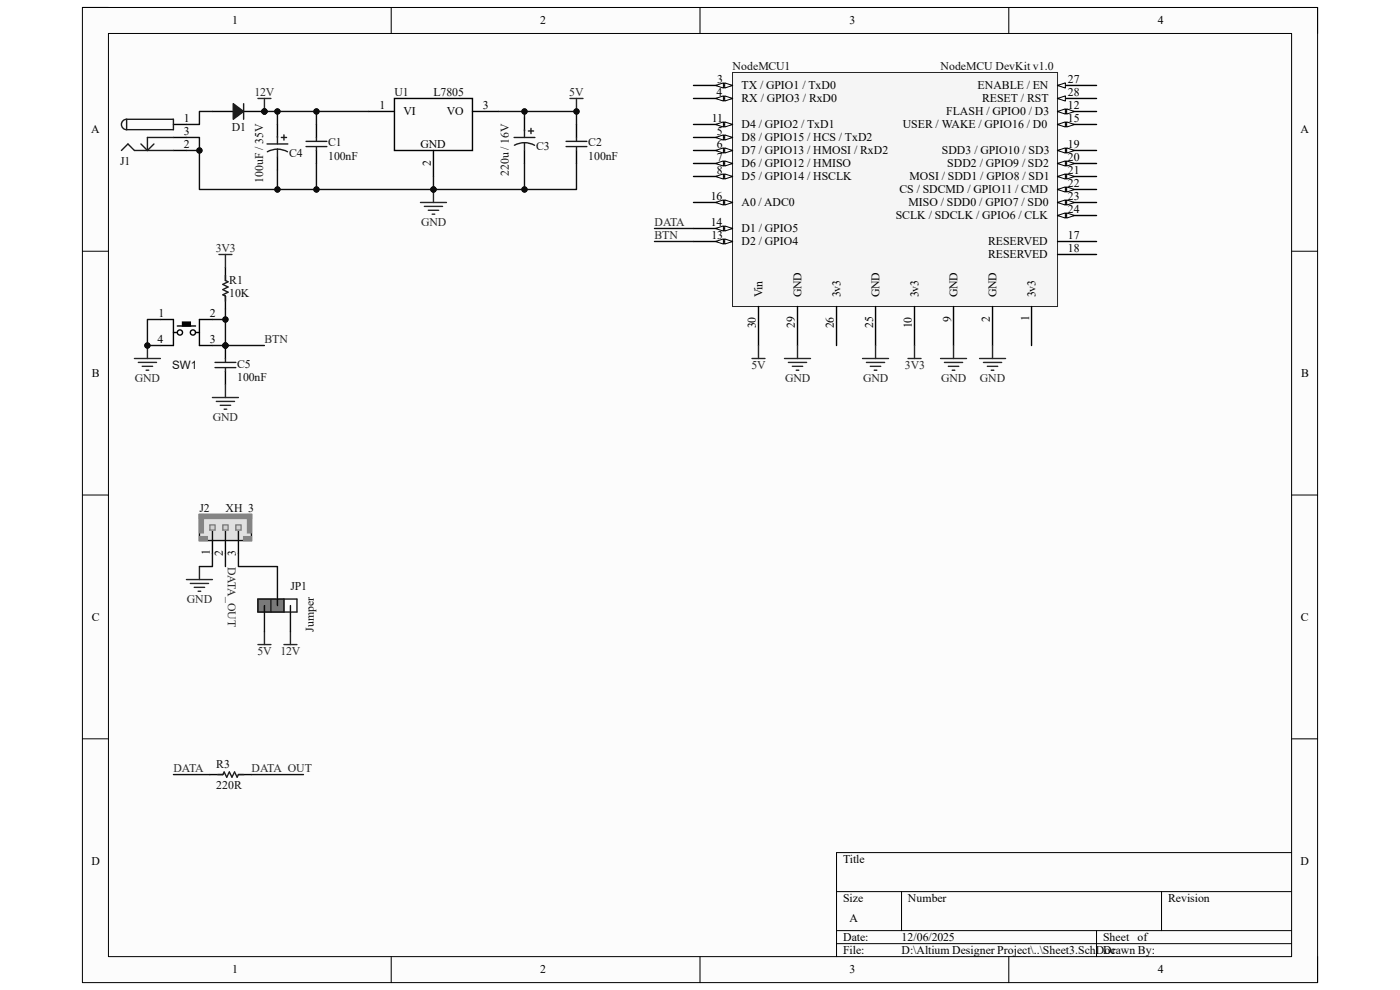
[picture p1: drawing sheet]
<svg xmlns="http://www.w3.org/2000/svg" width="297mm" height="210mm" viewBox="0 0 297 210" stroke-linecap="round" stroke-linejoin="round" font-family="sans-serif">
<path d="M17.5 1.6h262v206.8h-262z" fill-rule="evenodd" fill="#fcfcfc"/>
<path d="M17.5 1.6h262v206.8h-262z" fill="none" stroke="#000" stroke-width=".21"/>
<path d="M23 7.1h251v195.8h-251z" fill-rule="evenodd" fill="#fcfcfc"/>
<g fill="none" stroke="#000" stroke-width=".21">
<path d="M17.5 1.6h5.5M23 7.1h251v195.8h-251zM83 1.6v5.5M148.5 1.6v5.5M214 1.6v5.5M274 1.6h5.5v5.5M17.5 53.3h5.5M274 53.3h5.5M17.5 105h5.5M274 105h5.5M17.5 156.7h5.5M274 156.7h5.5"/>
<path d="M177.5 189.1h96.5M177.5 197.4h96.5M191.3 189.1v8.3M232.6 197.4v5.5M246.4 189.1v8.3M274 180.9h-96.5v22M83 202.9v5.5M148.5 202.9v5.5M177.5 200.2h96.5M214 202.9v5.5M279.5 202.9v5.5"/>
</g>
<path d="M155.4 15.4h69v49.6h-69z" fill-rule="evenodd" fill="#f5f5f5"/>
<path d="M155.4 15.4h69v49.6h-69z" fill="none" stroke="#262626" stroke-width=".21"/>
<path d="M224.4 20.9h8.2M160.9 65v8.3M169.2 65v8.3M177.5 65v8.3M185.7 65v8.3M194 65v8.3M202.3 65v8.3M210.6 65v8.3" fill="none" stroke="#000" stroke-width=".3"/>
<path d="M224.4 20.9l1.6-.6v1.1z" fill="#fbfbfb"/>
<path d="M224.4 20.9l1.6-.6v1.1z" fill="none" stroke="#000" stroke-width=".21"/>
<path d="M224.4 18.1h8.2" fill="none" stroke="#000" stroke-width=".3"/>
<path d="M224.4 18.1l1.6-.5v1.1z" fill="#fbfbfb"/>
<path d="M224.4 18.1l1.6-.5v1.1z" fill="none" stroke="#000" stroke-width=".21"/>
<path d="M147.1 18.1h8.3" fill="none" stroke="#000" stroke-width=".3"/>
<path d="M153.7 17.6l1.7 .5-1.7 .6z" fill="#fbfbfb"/>
<path d="M153.7 17.6l1.7 .5-1.7 .6z" fill="none" stroke="#000" stroke-width=".21"/>
<path d="M151.8 18.1l1.7-.5v1.1z" fill="#fbfbfb"/>
<path d="M151.8 18.1l1.7-.5v1.1z" fill="none" stroke="#000" stroke-width=".21"/>
<path d="M147.1 20.9h8.3" fill="none" stroke="#000" stroke-width=".3"/>
<path d="M153.7 20.3l1.7 .6-1.7 .5z" fill="#fbfbfb"/>
<path d="M153.7 20.3l1.7 .6-1.7 .5z" fill="none" stroke="#000" stroke-width=".21"/>
<path d="M151.8 20.9l1.7-.6v1.1z" fill="#fbfbfb"/>
<path d="M151.8 20.9l1.7-.6v1.1z" fill="none" stroke="#000" stroke-width=".21"/>
<path d="M147.1 43h8.3M218.8 65v8.3" fill="none" stroke="#000" stroke-width=".3"/>
<path d="M153.7 42.4l1.7 .6-1.7 .5z" fill="#fbfbfb"/>
<path d="M153.7 42.4l1.7 .6-1.7 .5z" fill="none" stroke="#000" stroke-width=".21"/>
<path d="M151.8 43l1.7-.6v1.1z" fill="#fbfbfb"/>
<path d="M151.8 43l1.7-.6v1.1z" fill="none" stroke="#000" stroke-width=".21"/>
<path d="M147.1 29.2h8.3" fill="none" stroke="#000" stroke-width=".3"/>
<path d="M153.7 28.6l1.7 .6-1.7 .5z" fill="#fbfbfb"/>
<path d="M153.7 28.6l1.7 .6-1.7 .5z" fill="none" stroke="#000" stroke-width=".21"/>
<path d="M151.8 29.2l1.7-.6v1.1z" fill="#fbfbfb"/>
<path d="M151.8 29.2l1.7-.6v1.1z" fill="none" stroke="#000" stroke-width=".21"/>
<path d="M147.1 31.9h8.3" fill="none" stroke="#000" stroke-width=".3"/>
<path d="M153.7 31.4l1.7 .5-1.7 .6z" fill="#fbfbfb"/>
<path d="M153.7 31.4l1.7 .5-1.7 .6z" fill="none" stroke="#000" stroke-width=".21"/>
<path d="M151.8 31.9l1.7-.5v1.1z" fill="#fbfbfb"/>
<path d="M151.8 31.9l1.7-.5v1.1z" fill="none" stroke="#000" stroke-width=".21"/>
<path d="M147.1 26.4h8.3" fill="none" stroke="#000" stroke-width=".3"/>
<path d="M153.7 25.9l1.7 .5-1.7 .6z" fill="#fbfbfb"/>
<path d="M153.7 25.9l1.7 .5-1.7 .6z" fill="none" stroke="#000" stroke-width=".21"/>
<path d="M151.8 26.4l1.7-.5v1.1z" fill="#fbfbfb"/>
<path d="M151.8 26.4l1.7-.5v1.1z" fill="none" stroke="#000" stroke-width=".21"/>
<path d="M147.1 34.7h8.3" fill="none" stroke="#000" stroke-width=".3"/>
<path d="M153.7 34.1l1.7 .6-1.7 .5z" fill="#fbfbfb"/>
<path d="M153.7 34.1l1.7 .6-1.7 .5z" fill="none" stroke="#000" stroke-width=".21"/>
<path d="M151.8 34.7l1.7-.6v1.1z" fill="#fbfbfb"/>
<path d="M151.8 34.7l1.7-.6v1.1z" fill="none" stroke="#000" stroke-width=".21"/>
<path d="M147.1 37.4h8.3" fill="none" stroke="#000" stroke-width=".3"/>
<path d="M153.7 36.9l1.7 .5-1.7 .6z" fill="#fbfbfb"/>
<path d="M153.7 36.9l1.7 .5-1.7 .6z" fill="none" stroke="#000" stroke-width=".21"/>
<path d="M151.8 37.4l1.7-.5v1.1z" fill="#fbfbfb"/>
<path d="M151.8 37.4l1.7-.5v1.1z" fill="none" stroke="#000" stroke-width=".21"/>
<path d="M224.4 23.7h8.2" fill="none" stroke="#000" stroke-width=".3"/>
<path d="M224.4 23.7l1.6-.6v1.1z" fill="#fbfbfb"/>
<path d="M224.4 23.7l1.6-.6v1.1z" fill="none" stroke="#000" stroke-width=".21"/>
<path d="M226.3 23.1l1.6 .6-1.6 .5z" fill="#fbfbfb"/>
<path d="M226.3 23.1l1.6 .6-1.6 .5z" fill="none" stroke="#000" stroke-width=".21"/>
<path d="M224.4 26.4h8.2" fill="none" stroke="#000" stroke-width=".3"/>
<path d="M224.4 26.4l1.6-.5v1.1z" fill="#fbfbfb"/>
<path d="M224.4 26.4l1.6-.5v1.1z" fill="none" stroke="#000" stroke-width=".21"/>
<path d="M226.3 25.9l1.6 .5-1.6 .6z" fill="#fbfbfb"/>
<path d="M226.3 25.9l1.6 .5-1.6 .6z" fill="none" stroke="#000" stroke-width=".21"/>
<path d="M147.1 51.2h8.3" fill="none" stroke="#000" stroke-width=".3"/>
<path d="M153.7 50.7l1.7 .5-1.7 .6z" fill="#fbfbfb"/>
<path d="M153.7 50.7l1.7 .5-1.7 .6z" fill="none" stroke="#000" stroke-width=".21"/>
<path d="M151.8 51.2l1.7-.5v1.1z" fill="#fbfbfb"/>
<path d="M151.8 51.2l1.7-.5v1.1z" fill="none" stroke="#000" stroke-width=".21"/>
<path d="M147.1 48.5h8.3" fill="none" stroke="#000" stroke-width=".3"/>
<path d="M153.7 47.9l1.7 .6-1.7 .5z" fill="#fbfbfb"/>
<path d="M153.7 47.9l1.7 .6-1.7 .5z" fill="none" stroke="#000" stroke-width=".21"/>
<path d="M151.8 48.5l1.7-.6v1.1z" fill="#fbfbfb"/>
<path d="M151.8 48.5l1.7-.6v1.1z" fill="none" stroke="#000" stroke-width=".21"/>
<path d="M224.4 31.9h8.2M224.4 51.2h8.2M224.4 54h8.2" fill="none" stroke="#000" stroke-width=".3"/>
<path d="M224.4 31.9l1.6-.5v1.1z" fill="#fbfbfb"/>
<path d="M224.4 31.9l1.6-.5v1.1z" fill="none" stroke="#000" stroke-width=".21"/>
<path d="M226.3 31.4l1.6 .5-1.6 .6z" fill="#fbfbfb"/>
<path d="M226.3 31.4l1.6 .5-1.6 .6z" fill="none" stroke="#000" stroke-width=".21"/>
<path d="M224.4 34.7h8.2" fill="none" stroke="#000" stroke-width=".3"/>
<path d="M224.4 34.7l1.6-.6v1.1z" fill="#fbfbfb"/>
<path d="M224.4 34.7l1.6-.6v1.1z" fill="none" stroke="#000" stroke-width=".21"/>
<path d="M226.3 34.1l1.6 .6-1.6 .5z" fill="#fbfbfb"/>
<path d="M226.3 34.1l1.6 .6-1.6 .5z" fill="none" stroke="#000" stroke-width=".21"/>
<path d="M224.4 37.4h8.2" fill="none" stroke="#000" stroke-width=".3"/>
<path d="M224.4 37.4l1.6-.5v1.1z" fill="#fbfbfb"/>
<path d="M224.4 37.4l1.6-.5v1.1z" fill="none" stroke="#000" stroke-width=".21"/>
<path d="M226.3 36.9l1.6 .5-1.6 .6z" fill="#fbfbfb"/>
<path d="M226.3 36.9l1.6 .5-1.6 .6z" fill="none" stroke="#000" stroke-width=".21"/>
<path d="M224.4 40.2h8.2" fill="none" stroke="#000" stroke-width=".3"/>
<path d="M224.4 40.2l1.6-.6v1.1z" fill="#fbfbfb"/>
<path d="M224.4 40.2l1.6-.6v1.1z" fill="none" stroke="#000" stroke-width=".21"/>
<path d="M226.3 39.6l1.6 .6-1.6 .5z" fill="#fbfbfb"/>
<path d="M226.3 39.6l1.6 .6-1.6 .5z" fill="none" stroke="#000" stroke-width=".21"/>
<path d="M224.4 43h8.2" fill="none" stroke="#000" stroke-width=".3"/>
<path d="M224.4 43l1.6-.6v1.1z" fill="#fbfbfb"/>
<path d="M224.4 43l1.6-.6v1.1z" fill="none" stroke="#000" stroke-width=".21"/>
<path d="M226.3 42.4l1.6 .6-1.6 .5z" fill="#fbfbfb"/>
<path d="M226.3 42.4l1.6 .6-1.6 .5z" fill="none" stroke="#000" stroke-width=".21"/>
<path d="M224.4 45.7h8.2" fill="none" stroke="#000" stroke-width=".3"/>
<path d="M224.4 45.7l1.6-.5v1.1z" fill="#fbfbfb"/>
<path d="M224.4 45.7l1.6-.5v1.1z" fill="none" stroke="#000" stroke-width=".21"/>
<path d="M226.3 45.2l1.6 .5-1.6 .6z" fill="#fbfbfb"/>
<path d="M226.3 45.2l1.6 .5-1.6 .6z" fill="none" stroke="#000" stroke-width=".21"/>
<g fill="none" stroke="#262626" stroke-width=".3">
<path d="M159.5 76.1h2.8M160.9 73.3v2.8M166.4 76.1h5.5M167.3 76.9h3.8M168.1 77.7h2.2M168.9 78.5h.6M169.2 73.3v2.8M183 76.1h5.5M183.8 76.9h3.9M184.6 77.7h2.2M185.5 78.5h.5M185.7 73.3v2.8"/>
<path d="M199.5 76.1h5.6M200.4 76.9h3.8M201.2 77.7h2.2M202 78.5h.6M202.3 73.3v2.8M207.8 76.1h5.5M208.6 76.9h3.9M209.5 77.7h2.2M210.3 78.5h.5M210.6 73.3v2.8"/>
</g>
<g fill="none" stroke="#000" stroke-width=".3">
<path d="M36.8 26.4h2.7M36.8 31.9h2.7M36.8 29.2h2.7M58.9 26.4v2.8M58.9 33.3v2.8M67.1 26.4v2.8M67.1 31.9v2.8M78.2 23.6h5.5M83.7 20.9h16.5v11h-16.5zM92 31.9v5.5M100.2 23.6h5.5M111.3 25v2.8"/>
<path d="M111.3 31.9v2.8M122.3 26.4v2.8M122.3 31.9v2.8"/>
</g>
<g fill="none" stroke="#1c1c1c" stroke-width=".3">
<path d="M25.8 31.9l1.3-1.4 1.4 1.4h8.3M26.9 25.3a1.1 1.1 0 0 0-1.1 1.1 1.1 1.1 0 0 0 1.1 1.1M26.9 25.3h9.9v2.2h-9.9M26.9 25.3v2.2M29.9 30.5l1.4 1.4M32.7 30.5l-1.4 1.4M36.8 29.2h-5.5v2.7M56.7 30.5h4.4M58.9 31.6l.8 .1 1.3 .5M58.9 31.6l-.9 .1-1.3 .5M58.9 28.9v1.6M58.9 31.6v1.7"/>
<path d="M59.7 29.2h1.1M60.2 28.6v1.1M64.9 30h4.4M64.9 31.1h4.4M67.1 29.2v.8M67.1 31.1v.8M109.1 29.2h4.4M111.3 30.3l1.3 .2 .8 .3M111.3 30.3l-.9 .1-1.3 .4M111.3 27.5v1.7M111.3 30.3v1.6M112.1 27.8h1.1"/>
<path d="M112.6 27.2v1.1M120.1 31.1h4.4M120.1 30h4.4M122.3 29.2v.8M122.3 31.1v.8"/>
</g>
<circle cx="56.1" cy="23.6" r=".55" fill="#0e0e0e"/>
<circle cx="56.1" cy="23.6" r=".55" fill="none" stroke="#0e0e0e" stroke-width=".21"/>
<path d="M51.7 23.6h4.4" fill="none" stroke="#000" stroke-width=".3"/>
<circle cx="56.1" cy="23.6" r=".55" fill="#0e0e0e"/>
<circle cx="56.1" cy="23.6" r=".55" fill="none" stroke="#0e0e0e" stroke-width=".21"/>
<path d="M45.1 23.6h4.4" fill="none" stroke="#000" stroke-width=".3"/>
<path d="M51.7 22v3.3" fill="none" stroke="#1c1c1c" stroke-width=".3"/>
<path d="M49.5 22l2.2 1.6-2.2 1.7z" fill="#1c1c1c"/>
<path d="M49.5 22l2.2 1.6-2.2 1.7z" fill="none" stroke="#1c1c1c" stroke-width=".3"/>
<path d="M89.2 43h5.5M90 43.8h3.9M90.9 44.6h2.2M91.7 45.4h.5M92 40.2v2.8" fill="none" stroke="#262626" stroke-width=".3"/>
<circle cx="92" cy="40.2" r=".55" fill="#0e0e0e"/>
<circle cx="92" cy="40.2" r=".55" fill="none" stroke="#0e0e0e" stroke-width=".21"/>
<path d="M120.9 20.9h2.8M122.3 20.9v2.7" fill="none" stroke="#262626" stroke-width=".3"/>
<circle cx="122.3" cy="23.6" r=".55" fill="#0e0e0e"/>
<circle cx="122.3" cy="23.6" r=".55" fill="none" stroke="#0e0e0e" stroke-width=".21"/>
<path d="M54.7 20.9h2.8M56.1 20.9v2.7" fill="none" stroke="#262626" stroke-width=".3"/>
<circle cx="56.1" cy="23.6" r=".55" fill="#0e0e0e"/>
<circle cx="56.1" cy="23.6" r=".55" fill="none" stroke="#0e0e0e" stroke-width=".21"/>
<g fill="none" stroke="#000" stroke-width=".3">
<path d="M47.8 56.7v2.8M34 67.8h2.8v5.5h-2.8M36.8 70.5h.8M37.6 69.2h3.9M38.7 68.3h1.7v.9h-1.7zM41.5 70.5h.8M45.1 67.8h-2.8v5.5h2.8M47.8 62.8v2.8"/>
<circle cx="38.2" cy="70.5" r=".55"/>
<circle cx="40.9" cy="70.5" r=".55"/>
</g>
<path d="M38.7 68.3h1.7v.9h-1.7z" fill-rule="evenodd" fill="#000"/>
<path d="M47.8 58.4v1.1l.6 .3-1.1 .5 1.1 .6-1.1 .5 1.1 .6-1.1 .5 .5 .3v1.1" fill="none" stroke="#1c1c1c" stroke-width=".3"/>
<path d="M46.4 54h2.8M47.8 54v2.7M28.5 76.1h5.5M29.3 76.9h3.9M30.2 77.7h2.2M31 78.5h.6M31.3 73.3v2.8M192.6 76.1h2.8M194 73.3v2.8" fill="none" stroke="#262626" stroke-width=".3"/>
<circle cx="31.3" cy="73.3" r=".55" fill="#0e0e0e"/>
<circle cx="31.3" cy="73.3" r=".55" fill="none" stroke="#0e0e0e" stroke-width=".21"/>
<circle cx="47.8" cy="73.3" r=".55" fill="#0e0e0e"/>
<circle cx="47.8" cy="73.3" r=".55" fill="none" stroke="#0e0e0e" stroke-width=".21"/>
<path d="M47.8 73.3v2.8" fill="none" stroke="#000" stroke-width=".3"/>
<circle cx="47.8" cy="73.3" r=".55" fill="#0e0e0e"/>
<circle cx="47.8" cy="73.3" r=".55" fill="none" stroke="#0e0e0e" stroke-width=".21"/>
<path d="M47.8 78.8v2.8M45.1 114.7v2.7M47.8 114.7v2.7M50.6 114.7v2.7M44.5 164.3h2.8M50.6 164.3h2.7" fill="none" stroke="#000" stroke-width=".3"/>
<path d="M45.6 78h4.4M45.6 76.9h4.4M47.8 76.1v.8M47.8 78v.8M46.2 164.3h1.1l.3-.5 .5 1.1 .6-1.1 .5 1.1 .6-1.1 .5 1.1 .3-.6h1.1" fill="none" stroke="#1c1c1c" stroke-width=".3"/>
<path d="M45.1 84.3h5.5M45.9 85.2h3.9M46.7 86h2.2M47.6 86.8h.5M47.8 81.6v2.7" fill="none" stroke="#262626" stroke-width=".3"/>
<path d="M42.3 109.2h11v5.5h-11z" fill-rule="evenodd" fill="#e0e0e0"/>
<path d="M42.3 109.2h11v5.5h-11zM47.8 112.5v2.2" fill="none" stroke="#101010" stroke-width=".3"/>
<path d="M47.3 111.4h1.1v1.1h-1.1z" fill-rule="evenodd" fill="#d0d0d0"/>
<path d="M47.3 111.4h1.1v1.1h-1.1z" fill="none" stroke="#808080" stroke-width=".3"/>
<path d="M45.1 112.5v2.2" fill="none" stroke="#101010" stroke-width=".3"/>
<path d="M44.5 111.4h1.1v1.1h-1.1z" fill-rule="evenodd" fill="#d0d0d0"/>
<path d="M44.5 111.4h1.1v1.1h-1.1z" fill="none" stroke="#808080" stroke-width=".3"/>
<path d="M50.6 112.5v2.2" fill="none" stroke="#101010" stroke-width=".3"/>
<path d="M50 111.4h1.1v1.1h-1.1z" fill-rule="evenodd" fill="#d0d0d0"/>
<path d="M50 111.4h1.1v1.1h-1.1z" fill="none" stroke="#808080" stroke-width=".3"/>
<path d="M42.3 109.2h.8v3.8h-.8z" fill-rule="evenodd" fill="#808080"/>
<path d="M42.3 109.2h.8v3.8h-.8z" fill="none" stroke="#808080" stroke-width=".3"/>
<path d="M42.3 113.8h1.7v.9h-1.7z" fill-rule="evenodd" fill="#808080"/>
<path d="M42.3 113.8h1.7v.9h-1.7z" fill="none" stroke="#808080" stroke-width=".3"/>
<path d="M42.3 109.2h11v.8h-11z" fill-rule="evenodd" fill="#808080"/>
<path d="M42.3 109.2h11v.8h-11z" fill="none" stroke="#808080" stroke-width=".3"/>
<path d="M52.5 109.2h.8v3.8h-.8z" fill-rule="evenodd" fill="#808080"/>
<path d="M52.5 109.2h.8v3.8h-.8z" fill="none" stroke="#808080" stroke-width=".3"/>
<path d="M51.7 113.8h1.6v.9h-1.6z" fill-rule="evenodd" fill="#808080"/>
<path d="M51.7 113.8h1.6v.9h-1.6z" fill="none" stroke="#808080" stroke-width=".3"/>
<path d="M39.5 122.9h5.6M40.4 123.8h3.8M41.2 124.6h2.2M42 125.4h.6M42.3 120.2v2.7M60.2 136.7h2.8M61.6 134v2.7" fill="none" stroke="#262626" stroke-width=".3"/>
<path d="M54.7 127.1h5.5v2.7h-5.5z" fill-rule="evenodd" fill="#787878"/>
<path d="M54.7 127.1h5.5v2.7h-5.5z" fill="none" stroke="#262626" stroke-width=".21"/>
<path d="M54.7 127.1h8.3v2.7h-8.3zM57.5 127.1v2.7M60.2 127.1v2.7" fill="none" stroke="#1c1c1c" stroke-width=".3"/>
<path d="M54.7 136.7h2.8M56.1 134v2.7" fill="none" stroke="#262626" stroke-width=".3"/>
<path d="M78.2 23.6h-19.3v2.8" fill="none" stroke="#0e0e0e" stroke-width=".3"/>
<circle cx="58.9" cy="23.6" r=".55" fill="#0e0e0e"/>
<circle cx="58.9" cy="23.6" r=".55" fill="none" stroke="#0e0e0e" stroke-width=".21"/>
<circle cx="67.1" cy="23.6" r=".55" fill="#0e0e0e"/>
<circle cx="67.1" cy="23.6" r=".55" fill="none" stroke="#0e0e0e" stroke-width=".21"/>
<path d="M67.1 23.6v2.8" fill="none" stroke="#0e0e0e" stroke-width=".3"/>
<circle cx="67.1" cy="23.6" r=".55" fill="#0e0e0e"/>
<circle cx="67.1" cy="23.6" r=".55" fill="none" stroke="#0e0e0e" stroke-width=".21"/>
<path d="M105.7 23.6h5.6v1.4" fill="none" stroke="#0e0e0e" stroke-width=".3"/>
<circle cx="111.3" cy="23.6" r=".55" fill="#0e0e0e"/>
<circle cx="111.3" cy="23.6" r=".55" fill="none" stroke="#0e0e0e" stroke-width=".21"/>
<path d="M111.3 23.6h11v2.8" fill="none" stroke="#0e0e0e" stroke-width=".3"/>
<circle cx="122.3" cy="23.6" r=".55" fill="#0e0e0e"/>
<circle cx="122.3" cy="23.6" r=".55" fill="none" stroke="#0e0e0e" stroke-width=".21"/>
<circle cx="111.3" cy="23.6" r=".55" fill="#0e0e0e"/>
<circle cx="111.3" cy="23.6" r=".55" fill="none" stroke="#0e0e0e" stroke-width=".21"/>
<path d="M122.3 34.7v5.5h-63.4v-4.1" fill="none" stroke="#0e0e0e" stroke-width=".3"/>
<circle cx="111.3" cy="40.2" r=".55" fill="#0e0e0e"/>
<circle cx="111.3" cy="40.2" r=".55" fill="none" stroke="#0e0e0e" stroke-width=".21"/>
<circle cx="92" cy="40.2" r=".55" fill="#0e0e0e"/>
<circle cx="92" cy="40.2" r=".55" fill="none" stroke="#0e0e0e" stroke-width=".21"/>
<circle cx="67.1" cy="40.2" r=".55" fill="#0e0e0e"/>
<circle cx="67.1" cy="40.2" r=".55" fill="none" stroke="#0e0e0e" stroke-width=".21"/>
<circle cx="58.9" cy="40.2" r=".55" fill="#0e0e0e"/>
<circle cx="58.9" cy="40.2" r=".55" fill="none" stroke="#0e0e0e" stroke-width=".21"/>
<path d="M67.1 34.7v5.5" fill="none" stroke="#0e0e0e" stroke-width=".3"/>
<circle cx="67.1" cy="40.2" r=".55" fill="#0e0e0e"/>
<circle cx="67.1" cy="40.2" r=".55" fill="none" stroke="#0e0e0e" stroke-width=".21"/>
<path d="M92 37.4v2.8" fill="none" stroke="#0e0e0e" stroke-width=".3"/>
<circle cx="92" cy="40.2" r=".55" fill="#0e0e0e"/>
<circle cx="92" cy="40.2" r=".55" fill="none" stroke="#0e0e0e" stroke-width=".21"/>
<path d="M111.3 34.7v5.5" fill="none" stroke="#0e0e0e" stroke-width=".3"/>
<circle cx="111.3" cy="40.2" r=".55" fill="#0e0e0e"/>
<circle cx="111.3" cy="40.2" r=".55" fill="none" stroke="#0e0e0e" stroke-width=".21"/>
<path d="M39.5 29.2h2.8v2.7h-2.8" fill="none" stroke="#0e0e0e" stroke-width=".3"/>
<circle cx="42.3" cy="31.9" r=".55" fill="#0e0e0e"/>
<circle cx="42.3" cy="31.9" r=".55" fill="none" stroke="#0e0e0e" stroke-width=".21"/>
<path d="M42.3 31.9v8.3h16.6" fill="none" stroke="#0e0e0e" stroke-width=".3"/>
<circle cx="42.3" cy="31.9" r=".55" fill="#0e0e0e"/>
<circle cx="42.3" cy="31.9" r=".55" fill="none" stroke="#0e0e0e" stroke-width=".21"/>
<circle cx="58.9" cy="40.2" r=".55" fill="#0e0e0e"/>
<circle cx="58.9" cy="40.2" r=".55" fill="none" stroke="#0e0e0e" stroke-width=".21"/>
<path d="M45.1 23.6h-2.8v2.8h-2.8M56.1 23.6h2.8" fill="none" stroke="#0e0e0e" stroke-width=".3"/>
<circle cx="56.1" cy="23.6" r=".55" fill="#0e0e0e"/>
<circle cx="56.1" cy="23.6" r=".55" fill="none" stroke="#0e0e0e" stroke-width=".21"/>
<circle cx="58.9" cy="23.6" r=".55" fill="#0e0e0e"/>
<circle cx="58.9" cy="23.6" r=".55" fill="none" stroke="#0e0e0e" stroke-width=".21"/>
<path d="M47.8 65.6v2.2h-2.7" fill="none" stroke="#0e0e0e" stroke-width=".3"/>
<circle cx="47.8" cy="67.8" r=".55" fill="#0e0e0e"/>
<circle cx="47.8" cy="67.8" r=".55" fill="none" stroke="#0e0e0e" stroke-width=".21"/>
<path d="M47.8 67.8v5.5h-2.7" fill="none" stroke="#0e0e0e" stroke-width=".3"/>
<circle cx="47.8" cy="73.3" r=".55" fill="#0e0e0e"/>
<circle cx="47.8" cy="73.3" r=".55" fill="none" stroke="#0e0e0e" stroke-width=".21"/>
<circle cx="47.8" cy="67.8" r=".55" fill="#0e0e0e"/>
<circle cx="47.8" cy="67.8" r=".55" fill="none" stroke="#0e0e0e" stroke-width=".21"/>
<path d="M34 67.8h-2.7v5.5h2.7" fill="none" stroke="#0e0e0e" stroke-width=".3"/>
<circle cx="31.3" cy="73.3" r=".55" fill="#0e0e0e"/>
<circle cx="31.3" cy="73.3" r=".55" fill="none" stroke="#0e0e0e" stroke-width=".21"/>
<path d="M47.8 73.3h8.3" fill="none" stroke="#0e0e0e" stroke-width=".3"/>
<circle cx="47.8" cy="73.3" r=".55" fill="#0e0e0e"/>
<circle cx="47.8" cy="73.3" r=".55" fill="none" stroke="#0e0e0e" stroke-width=".21"/>
<path d="M138.8 48.5h8.3M138.8 51.2h8.3M45.1 117.4v2.8h-2.8M47.8 117.4v2.8M50.6 117.4v2.8h8.3v8.3M56.1 128.5v5.5M61.6 128.5v5.5M36.8 164.3h7.7M53.3 164.3h11.1" fill="none" stroke="#0e0e0e" stroke-width=".3"/>
<g font-size="2.5">
<text x="49.3" y="5.2">1</text>
<text x="114.6" y="5.2">2</text>
<text x="180.2" y="5.2">3</text>
<text x="245.6" y="5.2">4</text>
<text x="152.1" y="17.6">3</text>
<text x="226.6" y="17.6">27</text>
<text x="80.5" y="23.1">1</text>
<text x="102.4" y="23.1">3</text>
<text x="152" y="20.3">4</text>
<text x="157.3" y="19">TX / GPIO1 / TxD0</text>
<text x="157.3" y="21.7">RX / GPIO3 / RxD0</text>
<text x="207.4" y="19">ENABLE / EN</text>
<text x="208.4" y="21.7">RESET / RST</text>
<text x="226.6" y="20.3">28</text>
<text x="226.6" y="23.1">12</text>
<text x="19.3" y="28.3">A</text>
<text x="39" y="25.9">1</text>
<text x="39" y="28.6">3</text>
<text x="85.6" y="24.5">VI</text>
<text x="94.8" y="24.5">VO</text>
<text x="151" y="25.9">11</text>
<text x="152.1" y="28.6">5</text>
<text x="157.3" y="30">D8 / GPIO15 / HCS / TxD2</text>
<text x="157.3" y="27.2">D4 / GPIO2 / TxD1</text>
<text x="191.5" y="27.2">USER / WAKE / GPIO16 / D0</text>
<text x="200.7" y="24.5">FLASH / GPIO0 / D3</text>
<text x="226.6" y="25.9">15</text>
<text x="275.9" y="28.3">A</text>
<text x="39" y="31.4">2</text>
<text x="89.2" y="31.4">GND</text>
<text x="91.4" y="35.3" transform="rotate(-90 91.4 35.3)">2</text>
<text x="152.1" y="31.4">6</text>
<text x="152.1" y="34.1">7</text>
<text x="157.3" y="32.7">D7 / GPIO13 / HMOSI / RxD2</text>
<text x="157.3" y="35.5">D6 / GPIO12 / HMISO</text>
<text x="199.8" y="32.7">SDD3 / GPIO10 / SD3</text>
<text x="201" y="35.5">SDD2 / GPIO9 / SD2</text>
<text x="226.6" y="31.4">19</text>
<text x="226.6" y="34.1">20</text>
<text x="152.1" y="36.9">8</text>
<text x="157.3" y="38.3">D5 / GPIO14 / HSCLK</text>
<text x="190.8" y="41">CS / SDCMD / GPIO11 / CMD</text>
<text x="193" y="38.3">MOSI / SDD1 / GPIO8 / SD1</text>
<text x="226.6" y="36.9">21</text>
<text x="226.6" y="39.6">22</text>
<text x="150.8" y="42.4">16</text>
<text x="150.8" y="47.9">14</text>
<text x="157.3" y="43.8">A0 / ADC0</text>
<text x="190" y="46.5">SCLK / SDCLK / GPIO6 / CLK</text>
<text x="192.7" y="43.8">MISO / SDD0 / GPIO7 / SD0</text>
<text x="226.6" y="42.4">23</text>
<text x="226.6" y="45.2">24</text>
<text x="150.9" y="50.7">13</text>
<text x="157.3" y="52.1">D2 / GPIO4</text>
<text x="157.3" y="49.3">D1 / GPIO5</text>
<text x="209.6" y="52.1">RESERVED</text>
<text x="226.6" y="50.7">17</text>
<text x="226.6" y="53.4">18</text>
<text x="209.6" y="54.8">RESERVED</text>
<text x="161.8" y="63.1" transform="rotate(-90 161.8 63.1)">Vin</text>
<text x="170" y="63.1" transform="rotate(-90 170 63.1)">GND</text>
<text x="178.3" y="63.1" transform="rotate(-90 178.3 63.1)">3v3</text>
<text x="186.6" y="63.1" transform="rotate(-90 186.6 63.1)">GND</text>
<text x="194.9" y="63.1" transform="rotate(-90 194.9 63.1)">3v3</text>
<text x="203.1" y="63.1" transform="rotate(-90 203.1 63.1)">GND</text>
<text x="211.4" y="63.1" transform="rotate(-90 211.4 63.1)">GND</text>
<text x="219.7" y="63.1" transform="rotate(-90 219.7 63.1)">3v3</text>
<text x="33.7" y="67.2">1</text>
<text x="44.5" y="67.2">2</text>
<text x="160.4" y="69.6" transform="rotate(-90 160.4 69.6)">30</text>
<text x="168.7" y="69.6" transform="rotate(-90 168.7 69.6)">29</text>
<text x="176.9" y="69.6" transform="rotate(-90 176.9 69.6)">26</text>
<text x="185.2" y="69.6" transform="rotate(-90 185.2 69.6)">25</text>
<text x="193.5" y="69.6" transform="rotate(-90 193.5 69.6)">10</text>
<text x="201.8" y="68.4" transform="rotate(-90 201.8 68.4)">9</text>
<text x="210" y="68.4" transform="rotate(-90 210 68.4)">2</text>
<text x="218.3" y="68.2" transform="rotate(-90 218.3 68.2)">1</text>
<text x="33.4" y="72.7">4</text>
<text x="44.5" y="72.7">3</text>
<text x="19.5" y="80">B</text>
<text x="276" y="80">B</text>
<text x="44.5" y="117.8" transform="rotate(-90 44.5 117.8)">1</text>
<text x="47.3" y="118" transform="rotate(-90 47.3 118)">2</text>
<text x="50" y="117.9" transform="rotate(-90 50 117.9)">3</text>
<text x="19.5" y="131.7">C</text>
<text x="276" y="131.7">C</text>
<text x="19.4" y="183.4">D</text>
<text x="178.9" y="183">Title</text>
<text x="275.9" y="183.4">D</text>
<text x="178.9" y="191.3">Size</text>
<text x="192.6" y="191.3">Number</text>
<text x="247.8" y="191.3">Revision</text>
<text x="180.2" y="195.5">A</text>
<text x="178.9" y="199.6">Date:</text>
<text x="178.9" y="202.4">File:</text>
<text x="191.3" y="199.6">12/06/2025</text>
<text x="191.3" y="202.4">D:\Altium Designer Project\..\Sheet3.SchDoc</text>
<text x="234" y="202.4">Drawn By:</text>
<text x="234" y="199.6">Sheet</text>
<text x="241.4" y="199.6">of</text>
<text x="49.3" y="206.5">1</text>
<text x="114.6" y="206.5">2</text>
<text x="180.2" y="206.5">3</text>
<text x="245.6" y="206.5">4</text>
</g>
<g font-size="2.5" fill="#0e0e0e">
<text x="155.4" y="14.8">NodeMCU1</text>
<text x="199.5" y="14.8">NodeMCU DevKit v1.0</text>
<text x="83.7" y="20.3">U1</text>
<text x="92" y="20.3">L7805</text>
<text x="49.2" y="27.8">D1</text>
<text x="25.5" y="35">J1</text>
<text x="61.3" y="33.3">C4</text>
<text x="69.6" y="31.1">C1</text>
<text x="69.6" y="33.9">100nF</text>
<text x="113.7" y="31.9">C3</text>
<text x="124.8" y="31.1">C2</text>
<text x="124.8" y="33.9">100nF</text>
<text x="55.8" y="38.8" transform="rotate(-90 55.8 38.8)">100uF / 35V</text>
<text x="108" y="37.4" transform="rotate(-90 108 37.4)">220u / 16V</text>
<text x="48.6" y="63.1">10K</text>
<text x="48.6" y="60.3">R1</text>
<text x="50.3" y="78">C5</text>
<text x="36.5" y="78.3">SW1</text>
<text x="50.3" y="80.7">100nF</text>
<text x="42.3" y="108.6">J2</text>
<text x="47.8" y="108.6">XH_3</text>
<text x="61.6" y="125.1">JP1</text>
<text x="66.6" y="134" transform="rotate(-90 66.6 134)">Jumper</text>
<text x="45.9" y="167.3">220R</text>
<text x="45.9" y="162.9">R3</text>
</g>
<g font-size="2.5" fill="#262626">
<text x="54" y="20.3">12V</text>
<text x="120.8" y="20.3">5V</text>
<text x="89.3" y="47.9">GND</text>
<text x="138.9" y="47.9">DATA</text>
<text x="45.8" y="53.4">3V3</text>
<text x="138.9" y="50.7">BTN</text>
<text x="56.1" y="72.7">BTN</text>
<text x="28.6" y="81">GND</text>
<text x="159.4" y="78.3">5V</text>
<text x="166.5" y="81">GND</text>
<text x="183.1" y="81">GND</text>
<text x="192" y="78.3">3V3</text>
<text x="199.6" y="81">GND</text>
<text x="207.9" y="81">GND</text>
<text x="45.2" y="89.3">GND</text>
<text x="48.3" y="120.2" transform="rotate(90 48.3 120.2)">DATA_OUT</text>
<text x="39.7" y="127.9">GND</text>
<text x="54.6" y="138.9">5V</text>
<text x="59.5" y="138.9">12V</text>
<text x="36.8" y="163.7">DATA</text>
<text x="53.3" y="163.7">DATA_OUT</text>
</g>
</svg>
